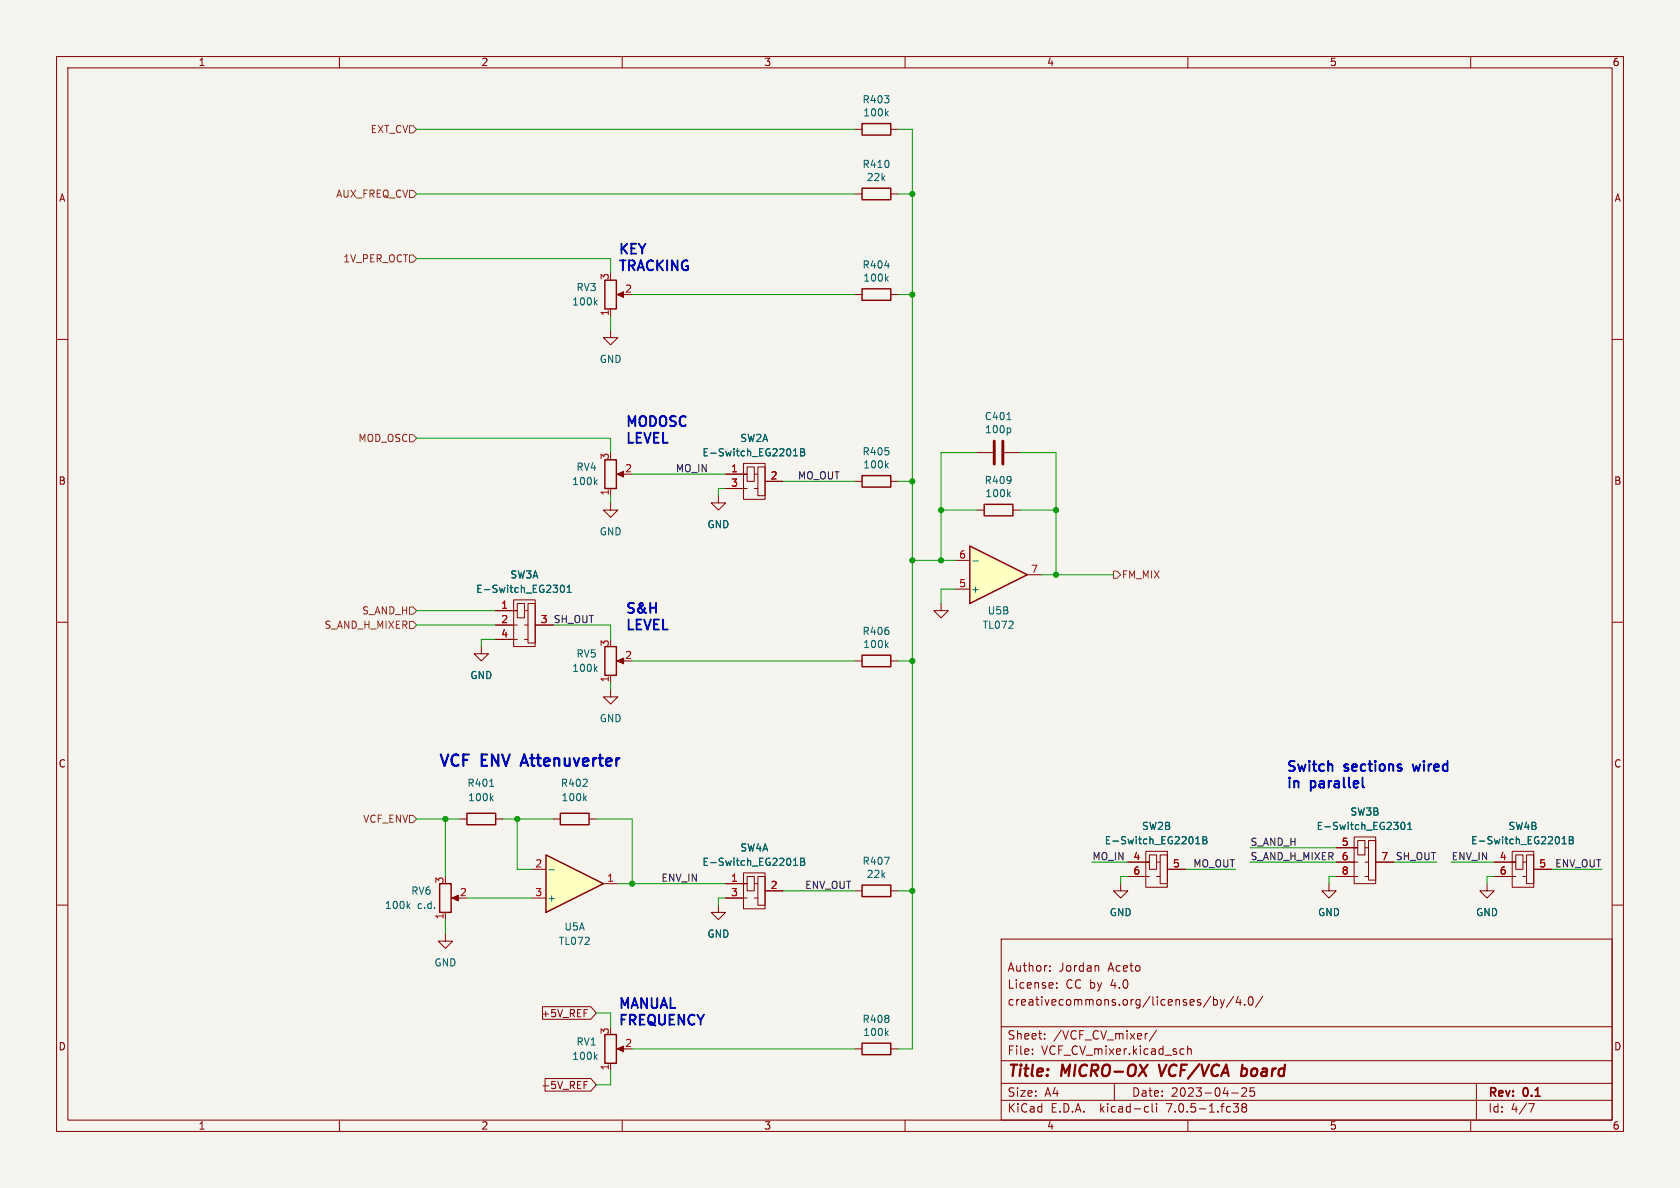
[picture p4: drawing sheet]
<svg xmlns="http://www.w3.org/2000/svg" width="297mm" height="210mm" viewBox="0 0 297 210" stroke-linecap="round" stroke-linejoin="round" font-family="sans-serif">
<path d="M0 0h297v210h-297z" fill="#f5f4ef" stroke="#f5f4ef" stroke-width=".18"/>
<g fill="none" stroke="#840000" stroke-width=".18">
<path d="M10 10h277v190h-277zM12 12h273v186h-273zM60 10v2M110 10v2M160 10v2M210 10v2M260 10v2M10 60h2M285 60h2M10 110h2M166.4 106.7v1.3h1.2l-1.2 1.2-1.3-1.2h1.3M285 110h2"/>
<path d="M10 160h2M80.3 158.8h1M128.3 158.8h3.8M128.3 156.2h3.1M131.4 154.3h3.9v6.4h-3.9zM132.1 154.9h1.2v2.6h-1.2zM132.1 156.2h-.7h.7M133.3 158.8h.7M133.3 156.2h.7M134 154.9h1.3v5.1h-1.3zM135.3 157.5h3.1M151.1 157.5h1.3"/>
<path d="M157.5 157.5h1.2M262.9 156.2v1.3h1.3l-1.3 1.3-1.3-1.3h1.3M264.2 154.9h3.8M264.2 152.4h3.1M267.3 150.5h3.8v6.3h-3.8zM268 151.1h1.2v2.6h-1.2zM268 152.4h-.7h.7M269.2 154.9h.7M269.2 152.4h.7M269.9 151.1h1.2v5.1h-1.2zM271.1 153.7h3.2M285 160h2"/>
<path d="M78.7 165.1v1.3h1.3l-1.3 1.2-1.2-1.2h1.2M78.7 161.3v1.3M127 160v1.3h1.3l-1.3 1.3-1.3-1.3h1.3M177 166h108v32h-108zM185.6 171.6v.1M185.6 170.8v.1M186.8 174.6v.1M186.8 173.8v.1M194 170.7l.2 .2v.8M214 176.1l-1.3 2M214.5 176.8l.5-.1 .2 .3v.4l-.1 .2h-.6M214.5 176.2v1.5"/>
<path d="M215.7 176.7l.4 1M216.1 177.7l-.1 .4-.3 .1M216.5 176.7l-.4 1M218.1 176.1l-1.3 2M218.9 176.1l-.4 1.1h1M219.2 176.7v1M220 177.6v.1M220.8 176.3l.2-.1a.81 .81 0 0 1 .6 .6 .81 .81 0 0 1-.3 .8l-.1 .1a.81 .81 0 0 1-.4-1.4zM223.2 176.1l-1.2 2M60 198v2M110 198v2M151.1 185.4h1.3"/>
<path d="M157.5 185.4h1.2M160 198v2M177 194.5h108M177 191.5h108M177 187.5h108M177 181.5h108M182.5 186.3v.1M182.5 185.5v.1M184.7 183.6v.1M184.7 182.8v.1M197 191.5v3M202.5 196.5h.5"/>
<path d="M202.5 195.7h.5M202.9 182.7l-.4 .1M203.7 195.1v1.3l.2 .2M204.5 195.1v.1M204.5 195.6v1M204.5 182.1l-1.3 2M208.9 185.4l.4 .1M209.3 186.3l-.4 .1M210 184.9v1.5M210 185.5l.2-.1 .3 .1 .1 .9M210 198v2M217.7 193.2h1.2"/>
<path d="M218 195.1h1l-.5 .6 .4 .1v.7l-.2 .1h-.5l-.2-.1M219.5 192.4l.6-.1 .2 .1 .1 .3-.9 1.1h.9M219.8 195.7l-.3-.2 .3-.4h.3l.3 .3-.3 .3M219.8 195.7l-.3 .3 .1 .5 .2 .1h.3l.3-.3-.1-.4-.2-.2M219.8 195.7h.3M221.7 192.3h-.7v.7l.2-.1h.5l.1 .3-.1 .5-.2 .1-.5-.1M260 198v2M261 191.5v6.5M270.2 195.1h1l-.6 1.5"/>
</g>
<path d="M204.9 188.2l.4 2M219.4 190.1l.6 .1M219.6 188.2l-.2 2M219.8 188.9l-.2 .1" fill="none" stroke="#840000" stroke-width=".4"/>
<path d="M72.5 159.8l-.5 .4M140.3 153h.7M140.3 152.1l.3-.4v1.3M141.5 151.7h.5l.2 .3-.2 .3 .2 .1 .1 .3-.3 .3h-.5zM141.5 152.3h.5M276.2 149.2h.7M276.2 148.3l.3-.4v1.3M277.4 147.9h.5l.2 .2-.2 .4 .2 .1 .1 .3-.3 .3h-.5zM277.4 148.5h.5M72.1 160.1l.4 .5M156.7 182.6l.3 .5M157 182.2l-.5 .5" fill="none" stroke="#006464" stroke-width=".18"/>
<path d="M77.7 156.2h2.1v5.1h-2.1zM152.4 156.5h5.1v2h-5.1zM152.4 184.4h5.1v2h-5.1z" fill="none" stroke="#840000" stroke-width=".25"/>
<path d="M79.9 158.8l1.1-.6v1.1z" fill="#840000" stroke="#840000" stroke-width=".18"/>
<path d="M171.4 96.5l10.2 5.1-10.2 5.1z" fill="#ffffc2"/>
<path d="M152.4 33.3h5.1v2h-5.1zM152.4 21.8h5.1v2.1h-5.1zM106.9 49.5h2.1v5.1h-2.1zM152.4 51.1h5.1v2h-5.1zM106.9 81.3h2.1v5.1h-2.1zM152.4 84.1h5.1v2h-5.1zM171.4 96.5l10.2 5.1-10.2 5.1zM174 89.2h5.1v2h-5.1zM106.9 114.3h2.1v5.1h-2.1zM152.4 115.8h5.1v2.1h-5.1zM99.1 143.8h5v2h-5zM106.9 182.9h2.1v5.1h-2.1z" fill="none" stroke="#840000" stroke-width=".25"/>
<g fill="none" stroke="#840000" stroke-width=".18">
<path d="M151.1 34.3h1.3M151.1 22.9h1.3M157.5 34.3h1.2M157.5 22.9h1.2M107.9 58.4v1.3h1.3l-1.3 1.3-1.2-1.3h1.2M107.9 54.6v1.3M109.5 52.1h1M151.1 52.1h1.3M157.5 52.1h1.2M107.9 88.9v1.3h1.3l-1.3 1.2-1.2-1.2h1.2M107.9 86.4v1.2M109.5 83.8h1"/>
<path d="M127 87.6v1.3h1.3l-1.3 1.3-1.3-1.3h1.3M128.3 83.8h3.1M128.3 86.4h3.8M131.4 81.9h3.9v6.4h-3.9zM132.1 82.6h1.2v2.5h-1.2zM132.1 83.8h-.7h.7M133.3 83.8h.7M133.3 86.4h.7M134 82.6h1.3v5h-1.3zM135.3 85.1h3.1M151.1 85.1h1.3M157.5 85.1h1.2"/>
<path d="M168.9 99.1h2.5M172.7 90.2h1.3M172.7 80h2.8M177.5 80h2.8M179.1 90.2h1.2M85.1 114.3v1.3h1.3l-1.3 1.2-1.3-1.2h1.3M87.6 113h3.8M87.6 110.5h3.8M87.6 108h3.2M90.8 106h3.8v8.3h-3.8zM91.4 106.7h1.3v2.5h-1.3zM91.4 108h-.6h.6"/>
<path d="M92.7 113h.6M92.7 110.5h.6M92.7 108h.6M93.3 106.7h1.3v7h-1.3zM94.6 110.5h3.2M107.9 119.4v1.3M109.5 116.8h1M151.1 116.8h1.3M157.5 116.8h1.2M168.9 104.1h2.5M181.6 101.6h2.5M97.8 144.8h1.3"/>
<path d="M104.1 144.8h1.3M198.1 156.2v1.3h1.3l-1.3 1.3-1.3-1.3h1.3M199.4 154.9h3.8M199.4 152.4h3.2M202.6 150.5h3.8v6.3h-3.8zM203.2 151.1h1.3v2.6h-1.3zM203.2 152.4h-.6h.6M204.5 154.9h.6M204.5 152.4h.6M205.1 151.1h1.3v5.1h-1.3zM206.4 153.7h3.1M234.9 156.2v1.3h1.3l-1.3 1.3-1.2-1.3h1.2"/>
<path d="M236.2 154.9h3.8M236.2 152.4h3.8M236.2 149.9h3.2M239.4 148h3.8v8.2h-3.8zM240 148.6h1.3v2.5h-1.3zM240 149.9h-.6h.6M241.3 154.9h.6M241.3 152.4h.6M241.3 149.9h.6M241.9 148.6h1.3v7h-1.3zM243.2 152.4h3.2M107.9 188v1.2"/>
<path d="M109.5 185.4h1"/>
</g>
<g fill="none" stroke="#006464" stroke-width=".18">
<path d="M157 19.6l-.5 .5M156.7 20l.3 .5M105.2 53.4l.4 .5M105.6 53.1l-.5 .5M156.7 49.2l.3 .5M157 48.9l-.5 .4M140.3 79.7l.3-.4v1.3M141.5 79.3h.5l.2 .3-.2 .3 .2 .1 .1 .3-.3 .3h-.5zM141.5 79.9h.5M178 74.2h.7M178.6 75.7l.1 .2-.1 .5M105.2 85.2l.4 .5"/>
<path d="M105.6 84.8l-.5 .5M140.3 80.6h.7M156.7 82.2l.3 .5M157 81.9l-.5 .5M172 99.2h.9M178.3 87.3l.3 .5M178.6 87l-.5 .4M99.2 103.5l.2-.1a.68 .68 0 0 1 .4 .7 .68 .68 0 0 1-.4 .6 .84 .84 0 0 1-.2-1.2zM100.3 104.7h.7M100.3 103.8l.3-.4v1.3M105.2 118.2l.4 .5M105.6 117.8l-.5 .5"/>
<path d="M156.7 114l.3 .5M157 113.6l-.5 .5M103.3 141.1l.4 .4M103.7 140.7l-.5 .5M211.4 149.2h.7M211.4 148.3l.4-.4v1.3M212.7 147.9h.4l.2 .2-.2 .4 .2 .1 .1 .3-.3 .3h-.4zM212.7 148.5h.4M247.8 145.4h.2a.68 .68 0 0 1 .4 .6 .68 .68 0 0 1-.4 .6 .84 .84 0 0 1-.2-1.2zM248.9 146.6h.7M248.9 145.7l.3-.3v1.2M105.2 186.8l.4 .5"/>
<path d="M105.6 186.4l-.5 .5"/>
</g>
<path d="M175.8 78v4M177.3 78v4" fill="none" stroke="#840000" stroke-width=".51"/>
<g fill="#840000" stroke="#840000" stroke-width=".18">
<path d="M109.1 116.8l1.1-.5v1z"/>
<path d="M109.1 83.8l1.1-.5v1z"/>
<path d="M109.1 52.1l1.1-.5v1z"/>
<path d="M109.1 185.4l1.1-.5v1z"/>
</g>
<path d="M96.5 151.1l10.2 5.1-10.2 5.1z" fill="#ffffc2"/>
<path d="M82.5 143.8h5.1v2h-5.1zM96.5 151.1l10.2 5.1-10.2 5.1z" fill="none" stroke="#840000" stroke-width=".25"/>
<g fill="none" stroke="#840000" stroke-width=".18">
<path d="M128.3 83.8h3.1M128.3 86.4h3.1M135.3 85.1h3.1M87.6 108h3.2M87.6 110.5h3.2M87.6 113h3.2M94.6 110.5h3.2M107.9 121.9v1.3h1.3l-1.3 1.3-1.2-1.3h1.2M81.3 144.8h1.2M87.6 144.8h1.3M94 153.7h2.5M94 158.8h2.5"/>
<path d="M106.7 156.2h2.5M128.3 156.2h3.1M128.3 158.8h3.1M135.3 157.5h3.1M199.4 152.4h3.2M199.4 154.9h3.2M206.4 153.7h3.1M236.2 152.4h3.2M236.2 154.9h3.2M236.2 149.9h3.2M243.2 152.4h3.2M264.2 152.4h3.1"/>
<path d="M264.2 154.9h3.1M271.1 153.7h3.2M95.9 178h8.6l.9 1.1-.9 1.1h-8.6zM96.4 190.7h8.1l.9 1.1-.9 1.1h-8.1zM103.3 191.8h.4M103.3 191.2h.6"/>
</g>
<g fill="none" stroke="#006464" stroke-width=".18">
<path d="M140.3 79.7l.3-.4v1.3M141.5 79.3h.5l.2 .3-.2 .3 .2 .1 .1 .3-.3 .3h-.5zM141.5 79.9h.5M140.3 80.6h.7M99.2 103.5l.2-.1a.68 .68 0 0 1 .4 .7 .68 .68 0 0 1-.4 .6 .84 .84 0 0 1-.2-1.2zM100.3 104.7h.7M100.3 103.8l.3-.4v1.3M86.6 139h.7M86.8 141.1l.4 .4M87.2 140.7l-.5 .5M97 153.8h1M140.3 153h.7"/>
<path d="M140.3 152.1l.3-.4v1.3M141.5 151.7h.5l.2 .3-.2 .3 .2 .1 .1 .3-.3 .3h-.5zM141.5 152.3h.5M211.4 149.2h.7M211.4 148.3l.4-.4v1.3M212.7 147.9h.4l.2 .2-.2 .4 .2 .1 .1 .3-.3 .3h-.4zM212.7 148.5h.4M247.8 145.4h.2a.68 .68 0 0 1 .4 .6 .68 .68 0 0 1-.4 .6 .84 .84 0 0 1-.2-1.2zM248.9 146.6h.7M248.9 145.7l.3-.3v1.2M276.2 149.2h.7M276.2 148.3l.3-.4v1.3"/>
<path d="M277.4 147.9h.5l.2 .2-.2 .4 .2 .1 .1 .3-.3 .3h-.5zM277.4 148.5h.5"/>
</g>
<path d="M72.4 22.2h.6l.7 .7-.7 .6h-.6zM72.4 33.7h.6l.7 .6-.7 .6h-.6zM72.4 45.1h.6l.7 .6-.7 .7h-.6zM72.4 76.8h.6l.7 .7-.7 .6h-.6zM72.4 109.9h.6l.7 .6-.7 .6h-.6zM72.4 107.3h.6l.7 .7-.7 .6h-.6zM196.8 101h.7l.6 .6-.6 .6h-.7zM72.4 144.1h.6l.7 .7-.7 .6h-.6z" fill="none" stroke="#725600" stroke-width=".18"/>
<path d="M240.9 137.5v1.5l.2 .2" fill="none" stroke="#0000c2" stroke-width=".35"/>
<g fill="none" stroke="#009600" stroke-width=".18">
<path d="M73.7 34.3h77.4M73.7 22.9h77.4M158.7 22.9h2.6v162.5h-2.6M158.7 34.3h2.6M73.7 45.7h34.2v2.6M107.9 55.9v2.5M111.8 52.1h39.3M158.7 52.1h2.6M73.7 77.5h34.2v2.5M107.9 87.6v1.3M111.8 83.8h16.5M128.3 86.4h-1.3v1.2"/>
<path d="M138.4 85.1h12.7M158.7 85.1h2.6M161.3 99.1h7.6M166.4 90.2h6.3M172.7 80h-6.3v19.1M180.3 80h6.4v21.6M180.3 90.2h6.4M73.7 110.5h13.9M73.7 108h13.9M87.6 113h-2.5v1.3M97.8 110.5h10.1v2.5M111.8 116.8h39.3"/>
<path d="M158.7 116.8h2.6M168.9 104.1h-2.5v2.6M184.1 101.6h12.7M107.9 120.7v1.2M73.7 144.8h7.6M78.7 144.8v10.1M82.5 158.8h11.5M88.9 144.8h8.9M91.4 144.8v8.9h2.6M105.4 144.8h6.4v11.4M109.2 156.2h19.1M128.3 158.8h-1.3v1.2"/>
<path d="M138.4 157.5h12.7M158.7 157.5h2.6M193 152.4h6.4M199.4 154.9h-1.3v1.3M209.5 153.7h8.9M221 152.4h15.2M221 149.9h15.2M236.2 154.9h-1.3v1.3M246.4 152.4h7.6M256.5 152.4h7.7M264.2 154.9h-1.3v1.3M274.3 153.7h8.9"/>
<path d="M78.7 162.6v2.5M105.4 179.1h2.5v2.5M107.9 189.2v2.6h-2.5M111.8 185.4h39.3"/>
</g>
<g fill="#009600" stroke="#009600" stroke-width=".18">
<circle cx="161.3" cy="157.5" r=".46"/>
<circle cx="111.8" cy="156.2" r=".46"/>
<circle cx="91.4" cy="144.8" r=".46"/>
<circle cx="161.3" cy="116.8" r=".46"/>
<circle cx="78.7" cy="144.8" r=".46"/>
<circle cx="161.3" cy="85.1" r=".46"/>
<circle cx="161.3" cy="99.1" r=".46"/>
<circle cx="166.4" cy="90.2" r=".46"/>
<circle cx="186.7" cy="101.6" r=".46"/>
<circle cx="166.4" cy="99.1" r=".46"/>
<circle cx="186.7" cy="90.2" r=".46"/>
<circle cx="161.3" cy="52.1" r=".46"/>
<circle cx="161.3" cy="34.3" r=".46"/>
</g>
<g font-size="2.8" fill="#0000c2">
<text x="77.5" y="135.6">VCF</text>
<text x="85" y="135.6">ENV</text>
<text x="92.8" y="135.6">Attenuverter</text>
</g>
<g font-size="2.8" fill="#840000">
<text x="178" y="190.8">Title:</text>
<text x="187.5" y="190.8">MICRO-OX</text>
<text x="205.4" y="190.8">VCF/VCA</text>
<text x="220.5" y="190.8">board</text>
</g>
<g font-size="2.4" fill="#0000c2">
<text x="109.2" y="45.1">KEY</text>
<text x="109.2" y="48">TRACKING</text>
<text x="110.5" y="75.6">MODOSC</text>
<text x="110.5" y="78.5">LEVEL</text>
<text x="110.5" y="108.6">S&amp;H</text>
<text x="110.5" y="111.5">LEVEL</text>
<text x="227.3" y="136.5">Switch</text>
<text x="237.6" y="136.5">sections</text>
<text x="250.3" y="136.5">wired</text>
<text x="227.3" y="139.5">in</text>
<text x="231.6" y="139.5">parallel</text>
<text x="109.2" y="178.4">MANUAL</text>
<text x="109.2" y="181.4">FREQUENCY</text>
</g>
<g font-size="2.1" fill="#840000">
<text x="178" y="171.9">Author:</text>
<text x="187.1" y="171.9">Jordan</text>
<text x="195.8" y="171.9">Aceto</text>
<text x="178" y="177.9">creativecommons.org/licenses/by/4.0/</text>
<text x="178" y="174.9">License:</text>
<text x="188.3" y="174.9">CC by</text>
<text x="196.2" y="174.9">4.0</text>
<text x="178" y="183.9">Sheet:</text>
<text x="186.2" y="183.9">/VCF_CV_mixer/</text>
<text x="178" y="186.6">File:</text>
<text x="184" y="186.6">VCF_CV_mixer.kicad_sch</text>
<text x="178" y="196.8">KiCad</text>
<text x="178" y="194">Size:</text>
<text x="184.6" y="194">A4</text>
<text x="185.7" y="196.8">E.D.A.</text>
<text x="194.4" y="196.8">kicad-cli</text>
<text x="200" y="194">Date:</text>
<text x="206.2" y="196.8">7.0.5-1.fc38</text>
<text x="206.9" y="194">2023-04-25</text>
<text x="263" y="194.2">Rev:</text>
<text x="263" y="196.8">Id:</text>
<text x="267" y="196.8">4/7</text>
<text x="269.2" y="194.2">0.1</text>
</g>
<g font-size="1.8" fill="#840000">
<text x="35" y="11.8">1</text>
<text x="85" y="11.8">2</text>
<text x="135" y="11.8">3</text>
<text x="185" y="11.8">4</text>
<text x="235" y="11.8">5</text>
<text x="285" y="11.8">6</text>
<text x="10.4" y="35.8">A</text>
<text x="285.4" y="35.8">A</text>
<text x="10.3" y="85.8">B</text>
<text x="285.3" y="85.8">B</text>
<text x="10.3" y="135.8">C</text>
<text x="285.3" y="135.8">C</text>
<text x="95.7" y="180">+5V_REF</text>
<text x="10.3" y="185.8">D</text>
<text x="285.3" y="185.8">D</text>
<text x="95.7" y="192.7">-5V_REF</text>
<text x="35" y="199.8">1</text>
<text x="85" y="199.8">2</text>
<text x="135" y="199.8">3</text>
<text x="185" y="199.8">4</text>
<text x="235" y="199.8">5</text>
<text x="285" y="199.8">6</text>
</g>
<g font-size="1.8" fill="#725600">
<text x="65.5" y="23.7">EXT_CV</text>
<text x="59.4" y="35.1">AUX_FREQ_CV</text>
<text x="60.7" y="46.5">1V_PER_OCT</text>
<text x="63.3" y="78.3">MOD_OSC</text>
<text x="198.2" y="102.4">FM_MIX</text>
<text x="57.3" y="111.3">S_AND_H_MIXER</text>
<text x="64" y="108.8">S_AND_H</text>
<text x="64.2" y="145.6">VCF_ENV</text>
</g>
<g font-size="1.8" fill="#006464">
<text x="152.4" y="18.4">R403</text>
<text x="152.5" y="20.7">100k</text>
<text x="152.4" y="29.9">R410</text>
<text x="153.2" y="32.2">22k</text>
<text x="152.4" y="47.6">R404</text>
<text x="101.9" y="51.6">RV3</text>
<text x="152.5" y="49.9">100k</text>
<text x="101.1" y="54.2">100k</text>
<text x="106" y="64.3">GND</text>
<text x="174" y="74.4">C401</text>
<text x="174.1" y="76.7">100p</text>
<text x="101.9" y="83.4">RV4</text>
<text x="124.1" y="80.8">E-Switch_EG2201B</text>
<text x="130.8" y="78.3">SW2A</text>
<text x="152.4" y="80.7">R405</text>
<text x="152.5" y="83">100k</text>
<text x="101.1" y="85.9">100k</text>
<text x="174" y="85.7">R409</text>
<text x="174.1" y="88">100k</text>
<text x="106" y="94.8">GND</text>
<text x="125" y="93.5">GND</text>
<text x="84.1" y="105">E-Switch_EG2301</text>
<text x="90.2" y="102.4">SW3A</text>
<text x="171.6" y="105">+</text>
<text x="152.4" y="112.4">R406</text>
<text x="173.7" y="111.3">TL072</text>
<text x="174.6" y="108.8">U5B</text>
<text x="101.1" y="118.9">100k</text>
<text x="101.9" y="116.4">RV5</text>
<text x="152.5" y="114.7">100k</text>
<text x="83.1" y="120.2">GND</text>
<text x="106" y="127.8">GND</text>
<text x="82.6" y="139.3">R401</text>
<text x="82.7" y="141.8">100k</text>
<text x="99.1" y="139.3">R402</text>
<text x="99.2" y="141.8">100k</text>
<text x="195.2" y="149.4">E-Switch_EG2201B</text>
<text x="201.8" y="146.9">SW2B</text>
<text x="232.7" y="146.9">E-Switch_EG2301</text>
<text x="238.7" y="144.3">SW3B</text>
<text x="260" y="149.4">E-Switch_EG2201B</text>
<text x="266.6" y="146.9">SW4B</text>
<text x="124.1" y="153.2">E-Switch_EG2201B</text>
<text x="130.8" y="150.7">SW4A</text>
<text x="152.4" y="153">R407</text>
<text x="153.2" y="155.4">22k</text>
<text x="68" y="160.8">100k</text>
<text x="72.6" y="158.3">RV6</text>
<text x="73.7" y="160.8">c.d.</text>
<text x="96.6" y="159.6">+</text>
<text x="98.7" y="167.2">TL072</text>
<text x="99.7" y="164.7">U5A</text>
<text x="125" y="165.9">GND</text>
<text x="196.1" y="162.1">GND</text>
<text x="233" y="162.1">GND</text>
<text x="260.9" y="162.1">GND</text>
<text x="76.7" y="171">GND</text>
<text x="101.9" y="185">RV1</text>
<text x="152.4" y="181">R408</text>
<text x="152.5" y="183.3">100k</text>
<text x="101.1" y="187.5">100k</text>
</g>
<g font-size="1.8" fill="#a90000">
<text x="107.7" y="49.6" transform="rotate(-90 107.7 49.6)">3</text>
<text x="110.5" y="51.8">2</text>
<text x="107.7" y="55.9" transform="rotate(-90 107.7 55.9)">1</text>
<text x="107.7" y="81.3" transform="rotate(-90 107.7 81.3)">3</text>
<text x="110.5" y="83.6">2</text>
<text x="129.2" y="83.6">1</text>
<text x="107.7" y="87.7" transform="rotate(-90 107.7 87.7)">1</text>
<text x="129.2" y="86.1">3</text>
<text x="136.2" y="84.8">2</text>
<text x="169.5" y="98.8">6</text>
<text x="182.2" y="101.3">7</text>
<text x="88.5" y="107.7">1</text>
<text x="169.5" y="103.9">5</text>
<text x="88.5" y="110.2">2</text>
<text x="88.5" y="112.8">4</text>
<text x="95.5" y="110.2">3</text>
<text x="107.7" y="114.3" transform="rotate(-90 107.7 114.3)">3</text>
<text x="110.5" y="116.6">2</text>
<text x="107.7" y="120.7" transform="rotate(-90 107.7 120.7)">1</text>
<text x="237.1" y="149.6">5</text>
<text x="94.6" y="153.4">2</text>
<text x="107.3" y="156">1</text>
<text x="129.2" y="156">1</text>
<text x="200.3" y="152.1">4</text>
<text x="200.3" y="154.7">6</text>
<text x="207.3" y="153.4">5</text>
<text x="237.1" y="152.1">6</text>
<text x="237.1" y="154.7">8</text>
<text x="244.1" y="152.1">7</text>
<text x="265.1" y="152.1">4</text>
<text x="265.1" y="154.7">6</text>
<text x="272.1" y="153.4">5</text>
<text x="78.5" y="156.2" transform="rotate(-90 78.5 156.2)">3</text>
<text x="81.2" y="158.5">2</text>
<text x="94.6" y="158.5">3</text>
<text x="129.2" y="158.5">3</text>
<text x="136.2" y="157.2">2</text>
<text x="78.5" y="162.6" transform="rotate(-90 78.5 162.6)">1</text>
<text x="107.7" y="182.9" transform="rotate(-90 107.7 182.9)">3</text>
<text x="110.5" y="185.2">2</text>
<text x="107.7" y="189.3" transform="rotate(-90 107.7 189.3)">1</text>
</g>
<g font-size="1.8" fill="#0f0f0f">
<text x="119.4" y="83.6">MO_IN</text>
<text x="141" y="84.8">MO_OUT</text>
<text x="97.8" y="110.2">SH_OUT</text>
<text x="221" y="149.6">S_AND_H</text>
<text x="116.8" y="155.9">ENV_IN</text>
<text x="193" y="152.1">MO_IN</text>
<text x="210.9" y="153.4">MO_OUT</text>
<text x="221" y="152.1">S_AND_H_MIXER</text>
<text x="246.7" y="152.1">SH_OUT</text>
<text x="256.5" y="152.1">ENV_IN</text>
<text x="274.9" y="153.4">ENV_OUT</text>
<text x="142.2" y="157.2">ENV_OUT</text>
</g>
</svg>
